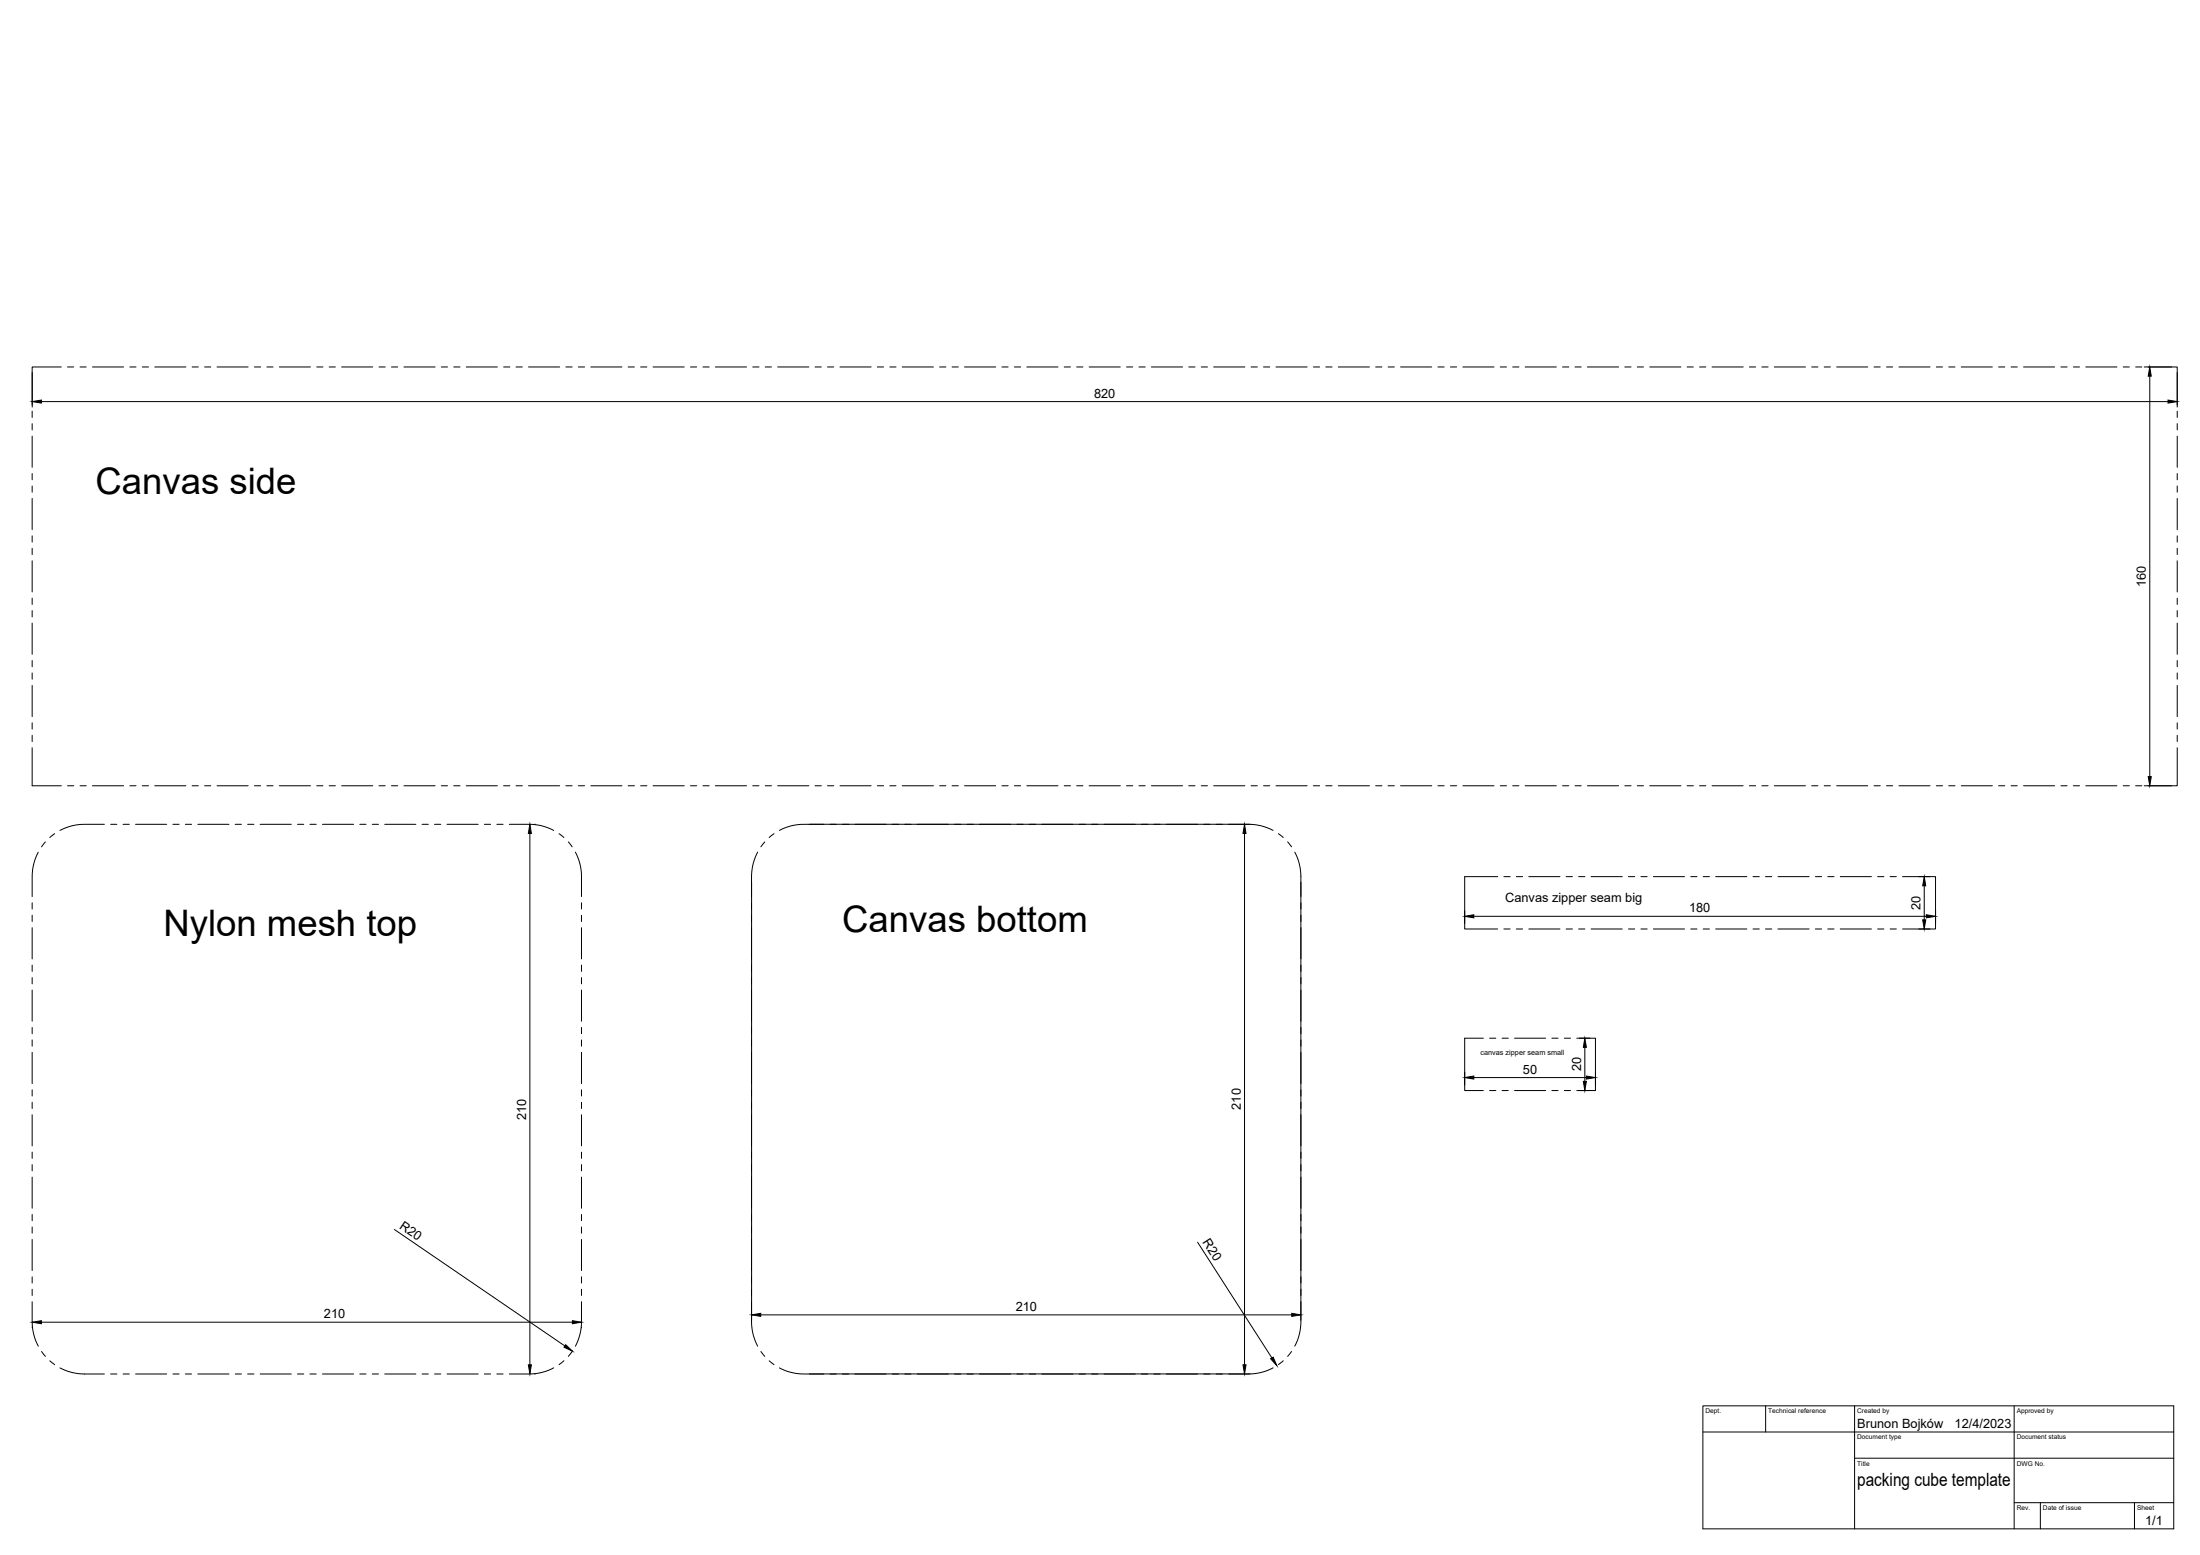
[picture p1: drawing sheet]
<svg xmlns="http://www.w3.org/2000/svg" width="841mm" height="594mm" viewBox="0 0 841 594" stroke-linecap="round" stroke-linejoin="round" font-family="sans-serif">
<!-- layer: Reference -->
<g fill="none" stroke="#000" stroke-width=".38">
<path d="M12.3 157.1v2.4M23.4 140.2h-11.1v14.5M25.8 140.2h2.4M30.6 140.2h2.4M35.3 140.2h11.9M49.6 140.2h2.4M54.4 140.2h2.4M59.2 140.2h11.9M73.4 140.2h2.4M78.2 140.2h2.4M83 140.2h11.9M97.3 140.2h2.3"/>
<path d="M102 140.2h2.4M106.8 140.2h11.9M121.1 140.2h2.3M125.8 140.2h2.4M130.6 140.2h11.9M144.9 140.2h2.4M149.6 140.2h2.4M154.4 140.2h11.9M168.7 140.2h2.4M173.5 140.2h2.4M178.2 140.2h11.9M192.5 140.2h2.4"/>
<path d="M197.3 140.2h2.4M202 140.2h12M216.3 140.2h2.4M221.1 140.2h2.4M225.8 140.2h12M240.1 140.2h2.4M244.9 140.2h2.4M249.7 140.2h11.9M263.9 140.2h2.4M268.7 140.2h2.4M273.5 140.2h11.9M287.8 140.2h2.4"/>
<path d="M292.5 140.2h2.4M297.3 140.2h11.9M311.6 140.2h2.4M316.3 140.2h2.4M321.1 140.2h11.9M335.4 140.2h2.4M340.1 140.2h2.4M344.9 140.2h11.9M359.2 140.2h2.4M364 140.2h2.4M368.7 140.2h11.9M383 140.2h2.4"/>
<path d="M387.8 140.2h2.4M392.5 140.2h12M406.8 140.2h2.4M411.6 140.2h2.4M416.3 140.2h12M430.6 140.2h2.4M435.4 140.2h2.4M440.2 140.2h11.9M454.4 140.2h2.4M459.2 140.2h2.4M464 140.2h11.9M478.3 140.2h2.4"/>
<path d="M483 140.2h2.4M487.8 140.2h11.9M502.1 140.2h2.4M506.8 140.2h2.4M511.6 140.2h11.9M525.9 140.2h2.4M530.6 140.2h2.4M535.4 140.2h11.9M549.7 140.2h2.4M554.5 140.2h2.4M559.2 140.2h11.9M573.5 140.2h2.4"/>
<path d="M578.3 140.2h2.4M583 140.2h12M597.3 140.2h2.4M602.1 140.2h2.4M606.8 140.2h12M621.1 140.2h2.4M625.9 140.2h2.4M630.7 140.2h11.9M644.9 140.2h2.4M649.7 140.2h2.4M654.5 140.2h11.9M668.8 140.2h2.4"/>
<path d="M673.5 140.2h2.4M678.3 140.2h11.9M692.6 140.2h2.4M697.4 140.2h2.3M702.1 140.2h11.9M716.4 140.2h2.4M721.2 140.2h2.3M725.9 140.2h11.9M740.2 140.2h2.4M745 140.2h2.4M749.7 140.2h11.9M764 140.2h2.4"/>
<path d="M768.8 140.2h2.4M773.6 140.2h11.9M787.8 140.2h2.4M792.6 140.2h2.4M797.4 140.2h11.9M811.7 140.2h2.3M816.4 140.2h2.4M821.2 140.2h11.1v14.5M832.3 157.1v2.4M12.3 161.9v2.3M12.3 166.6v11.9M832.3 161.9v2.3"/>
<path d="M832.3 166.6v11.9M12.3 180.9v2.4M12.3 185.7v2.4M12.3 190.4v11.9M832.3 180.9v2.4M832.3 185.7v2.4M832.3 190.4v11.9M12.3 204.7v2.4M12.3 209.5v2.4M12.3 214.2v12M832.3 204.7v2.4M832.3 209.5v2.4"/>
<path d="M832.3 214.2v12M12.3 228.5v2.4M12.3 233.3v2.4M12.3 238.1v11.9M832.3 228.5v2.4M832.3 233.3v2.4M832.3 238.1v11.9M12.3 252.3v2.4M12.3 257.1v2.4M832.3 252.3v2.4M832.3 257.1v2.4M12.3 261.9v11.9"/>
<path d="M12.3 276.2v2.3M832.3 261.9v11.9M832.3 276.2v2.3M12.3 280.9v2.4M12.3 285.7v14.5h11.1M832.3 285.7v14.5h-11.1M832.3 280.9v2.4M20.9 318.5l-1.9 1.5M25.8 300.2h2.4M30.6 300.2h2.4M35.3 300.2h11.9M39.9 314.9h-7.6a19.6 19.6 0 0 0-9.4 2.4"/>
<path d="M42.3 314.9h2.4M47.1 314.9h2.3M49.6 300.2h2.4M51.8 314.9h11.9M54.4 300.2h2.4M59.2 300.2h11.9M66.1 314.9h2.4M70.9 314.9h2.3M73.4 300.2h2.4M75.6 314.9h11.9M78.2 300.2h2.4M83 300.2h11.9"/>
<path d="M89.9 314.9h2.4M94.7 314.9h2.4M97.3 300.2h2.3M99.4 314.9h12M102 300.2h2.4M106.8 300.2h11.9M113.7 314.9h2.4M118.5 314.9h2.4M121.1 300.2h2.3M123.3 314.9h11.9M125.8 300.2h2.4M130.6 300.2h11.9"/>
<path d="M137.5 314.9h2.4M142.3 314.9h2.4M144.9 300.2h2.4M147.1 314.9h11.9M149.6 300.2h2.4M154.4 300.2h11.9M161.4 314.9h2.3M166.1 314.9h2.4M168.7 300.2h2.4M170.9 314.9h11.9M173.5 300.2h2.4M178.2 300.2h11.9"/>
<path d="M185.2 314.9h2.4M189.9 314.9h2.4M192.5 300.2h2.4M194.7 314.9h7.6a19.5 19.5 0 0 1 9.4 2.4M197.3 300.2h2.4M202 300.2h12M213.7 318.5l1.9 1.5M216.3 300.2h2.4M221.1 300.2h2.4M225.8 300.2h12M240.1 300.2h2.4M244.9 300.2h2.4"/>
<path d="M249.7 300.2h11.9M263.9 300.2h2.4M268.7 300.2h2.4M273.5 300.2h11.9M287.8 300.2h2.4M292.5 300.2h2.4M295.9 318.5l-1.9 1.5M297.3 300.2h11.9M311.6 300.2h2.4M314.9 314.9h-7.6a19.5 19.5 0 0 0-9.4 2.4M316.3 300.2h2.4M317.3 314.9h2.4"/>
<path d="M321.1 300.2h11.9M322.1 314.9h2.3M326.8 314.9h11.9M335.4 300.2h2.4M340.1 300.2h2.4M341.1 314.9h2.4M344.9 300.2h11.9M345.9 314.9h2.4M350.6 314.9h11.9M359.2 300.2h2.4M364 300.2h2.4M364.9 314.9h2.4"/>
<path d="M368.7 300.2h11.9M369.7 314.9h2.4M374.4 314.9h12M383 300.2h2.4M387.8 300.2h2.4M388.7 314.9h2.4M392.5 300.2h12M393.5 314.9h2.4M398.3 314.9h11.9M406.8 300.2h2.4M411.6 300.2h2.4M412.5 314.9h2.4"/>
<path d="M416.3 300.2h12M417.3 314.9h2.4M422.1 314.9h11.9M430.6 300.2h2.4M435.4 300.2h2.4M436.4 314.9h2.3M440.2 300.2h11.9M441.1 314.9h2.4M445.9 314.9h11.9M454.4 300.2h2.4M459.2 300.2h2.4M460.2 314.9h2.4"/>
<path d="M464 300.2h11.9M464.9 314.9h2.4M469.7 314.9h7.6a19.5 19.5 0 0 1 9.4 2.4M478.3 300.2h2.4M483 300.2h2.4M487.8 300.2h11.9M488.7 318.5l1.9 1.5M502.1 300.2h2.4M506.8 300.2h2.4M511.6 300.2h11.9M525.9 300.2h2.4M530.6 300.2h2.4"/>
<path d="M535.4 300.2h11.9M549.7 300.2h2.4M554.5 300.2h2.4M559.2 300.2h11.9M573.5 300.2h2.4M578.3 300.2h2.4M583 300.2h12M597.3 300.2h2.4M602.1 300.2h2.4M606.8 300.2h12M621.1 300.2h2.4M625.9 300.2h2.4"/>
<path d="M630.7 300.2h11.9M644.9 300.2h2.4M649.7 300.2h2.4M654.5 300.2h11.9M668.8 300.2h2.4M673.5 300.2h2.4M678.3 300.2h11.9M692.6 300.2h2.4M697.4 300.2h2.3M702.1 300.2h11.9M716.4 300.2h2.4M721.2 300.2h2.3"/>
<path d="M725.9 300.2h11.9M740.2 300.2h2.4M745 300.2h2.4M749.7 300.2h11.9M764 300.2h2.4M768.8 300.2h2.4M773.6 300.2h11.9M787.8 300.2h2.4M792.6 300.2h2.4M797.4 300.2h11.9M811.7 300.2h2.3M816.4 300.2h2.4"/>
<path d="M14.6 325.6a20.1 20.1 0 0 0-2.3 9.3v7.6M17.3 321.7l-1.4 1.8M217.3 321.6l1.4 1.9M220 325.6a19.5 19.5 0 0 1 2.3 9.3v7.6M289.6 325.6a19.8 19.8 0 0 0-2.3 9.3v7.6M292.4 321.7l-1.5 1.8M492.3 321.6l1.4 1.9M495 325.6a19.8 19.8 0 0 1 2.3 9.3v7.6M572.5 334.9h-12.6v20h12.6M574.9 334.9h2.4M579.7 334.9h2.4M584.4 334.9h11.9"/>
<path d="M598.7 334.9h2.4M603.5 334.9h2.4M608.2 334.9h12M622.5 334.9h2.4M627.3 334.9h2.4M632.1 334.9h11.9M646.3 334.9h2.4M651.1 334.9h2.4M655.9 334.9h11.9M670.2 334.9h2.3M674.9 334.9h2.4M679.7 334.9h11.9"/>
<path d="M694 334.9h2.4M698.7 334.9h2.4M703.5 334.9h11.9M717.8 334.9h2.4M722.5 334.9h2.4M727.3 334.9h12.6v20h-12.6M12.3 344.9v2.4M12.3 349.7v2.4M12.3 354.4v11.9M222.3 344.9v2.4M222.3 349.7v2.4M222.3 354.4v11.9"/>
<path d="M287.3 344.9v2.4M287.3 349.7v2.4M287.3 354.4v11.9M497.3 344.9v2.4M497.3 349.7v2.4M497.3 354.4v11.9M574.9 354.9h2.4M579.7 354.9h2.4M584.4 354.9h11.9M598.7 354.9h2.4M603.5 354.9h2.4M608.2 354.9h12"/>
<path d="M622.5 354.9h2.4M627.3 354.9h2.4M632.1 354.9h11.9M646.3 354.9h2.4M651.1 354.9h2.4M655.9 354.9h11.9M670.2 354.9h2.3M674.9 354.9h2.4M679.7 354.9h11.9M694 354.9h2.4M698.7 354.9h2.4M703.5 354.9h11.9"/>
<path d="M717.8 354.9h2.4M722.5 354.9h2.4M12.3 368.7v2.4M12.3 373.5v2.4M12.3 378.2v12M222.3 368.7v2.4M222.3 373.5v2.4M222.3 378.2v12M287.3 368.7v2.4M287.3 373.5v2.4M287.3 378.2v12M497.3 368.7v2.4"/>
<path d="M497.3 373.5v2.4M497.3 378.2v12M12.3 392.5v2.4M12.3 397.3v2.4M222.3 392.5v2.4M222.3 397.3v2.4M287.3 392.5v2.4M287.3 397.3v2.4M497.3 392.5v2.4M497.3 397.3v2.4M567.1 396.6h-7.2v20h7.2M569.4 396.6h2.4"/>
<path d="M574.2 396.6h2.4M579 396.6h11.9M593.3 396.6h2.3M598 396.6h2.4M602.8 396.6h7.1v20h-7.1M12.3 402.1v11.9M12.3 416.4v2.3M222.3 402.1v11.9M222.3 416.4v2.3M287.3 402.1v11.9M287.3 416.4v2.3M497.3 402.1v11.9"/>
<path d="M497.3 416.4v2.3M569.4 416.6h2.4M574.2 416.6h2.4M579 416.6h11.9M593.3 416.6h2.3M598 416.6h2.4M12.3 421.1v2.4M12.3 425.9v11.9M222.3 421.1v2.4M222.3 425.9v11.9M287.3 421.1v2.4M287.3 425.9v11.9"/>
<path d="M497.3 421.1v2.4M497.3 425.9v11.9M12.3 440.2v2.3M12.3 444.9v2.4M12.3 449.7v11.9M222.3 440.2v2.3M222.3 444.9v2.4M222.3 449.7v11.9M287.3 440.2v2.3M287.3 444.9v2.4M287.3 449.7v11.9M497.3 440.2v2.3"/>
<path d="M497.3 444.9v2.4M497.3 449.7v11.9M12.3 464v2.4M12.3 468.7v2.4M12.3 473.5v11.9M222.3 464v2.4M222.3 468.7v2.4M222.3 473.5v11.9M287.3 464v2.4M287.3 468.7v2.4M287.3 473.5v11.9M497.3 464v2.4"/>
<path d="M497.3 468.7v2.4M497.3 473.5v11.9M12.3 497.3v7.6a20 20 0 0 0 2.3 9.4M12.3 487.8v2.4M12.3 492.6v2.3M222.3 497.3v7.6a19.6 19.6 0 0 1-2.3 9.4M222.3 487.8v2.4M222.3 492.6v2.3M287.3 497.3v7.6a20 20 0 0 0 2.3 9.4M287.3 487.8v2.4M287.3 492.6v2.3M497.3 497.3v7.6a20 20 0 0 1-2.3 9.4"/>
<path d="M497.3 487.8v2.4M497.3 492.6v2.3M15.9 516.3l1.5 1.9M19 519.9l1.9 1.4M215.6 519.9l-1.9 1.4M218.7 516.3l-1.4 1.9M290.9 516.3l1.5 1.9M294 519.9l1.9 1.4M490.6 519.9l-1.9 1.4M493.7 516.3l-1.4 1.9M22.9 522.6a20.3 20.3 0 0 0 9.4 2.3h7.6M42.3 524.9h2.4"/>
<path d="M47.1 524.9h2.3M51.8 524.9h11.9M66.1 524.9h2.4M70.9 524.9h2.3M75.6 524.9h11.9M89.9 524.9h2.4M94.7 524.9h2.4M99.4 524.9h12M113.7 524.9h2.4M118.5 524.9h2.4M123.3 524.9h11.9M137.5 524.9h2.4"/>
<path d="M142.3 524.9h2.4M147.1 524.9h11.9M161.4 524.9h2.3M166.1 524.9h2.4M170.9 524.9h11.9M185.2 524.9h2.4M189.9 524.9h2.4M211.7 522.6a19.8 19.8 0 0 1-9.4 2.3h-7.6M297.9 522.6a20.1 20.1 0 0 0 9.4 2.3h7.6M317.3 524.9h2.4M322.1 524.9h2.3M326.8 524.9h11.9"/>
<path d="M341.1 524.9h2.4M345.9 524.9h2.4M350.6 524.9h11.9M364.9 524.9h2.4M369.7 524.9h2.4M374.4 524.9h12M388.7 524.9h2.4M393.5 524.9h2.4M398.3 524.9h11.9M412.5 524.9h2.4M417.3 524.9h2.4M422.1 524.9h11.9"/>
<path d="M436.4 524.9h2.3M441.1 524.9h2.4M445.9 524.9h11.9M460.2 524.9h2.4M464.9 524.9h2.4M486.7 522.6a20 20 0 0 1-9.4 2.3h-7.6"/>
</g>
<!-- layer: TITLEBLOCK -->
<path d="M651 537.1h180v47h-180zM675 537.1v10M709 537.1v47M770 537.1v47M651 547.1h180M709 557.1h122M770 574.1h61M780 574.1v10M816 574.1v10" fill="none" stroke="#000" stroke-width=".38"/>
<!-- layer: FD_Dimensions -->
<g fill="none" stroke="#000" stroke-width=".38">
<path d="M12.3 142.3v13.2M15.8 153.4h813M819.7 140.2h10.5M821.8 143.7v153M832.3 142.3v13.2M202.6 318.4v203M204.4 314.9h.3M309.4 314.9h168.5M475.8 318.4v203M819.7 300.2h10.5M287.3 337v167.4M497.3 337v167.4"/>
<path d="M733.5 334.9h4.3M735.6 338.4v13M559.9 348v4.8M563.4 350.1h173M733.5 354.9h4.3M739.9 348v4.8M603.8 396.6h4M559.9 409.6v4.9M563.4 411.7h43M603.8 416.6h4M605.9 400.1v13M609.9 409.6v4.9"/>
<path d="M150.8 469.7l65.1 44.5M457.8 474.6l28.4 44.2M12.3 507v.3M15.8 505.1h203M222.3 507v.3M290.8 502.3h203M204.4 524.9h.3M309.4 524.9h168.5"/>
</g>
<g fill="#000" stroke="#000" stroke-width=".38">
<path d="M12.3 153.4l3.5-.6v1.2zM821.8 140.2l.6 3.5h-1.2zM828.8 152.8l3.5 .6-3.5 .6zM821.2 296.7h1.2l-.6 3.5zM202.6 314.9l.5 3.5h-1.1zM475.8 314.9l.5 3.5h-1.1zM735.6 334.9l.6 3.5h-1.2zM559.9 350.1l3.5-.6v1.2zM735 351.4h1.2l-.6 3.5zM736.4 349.5l3.5 .6-3.5 .6zM559.9 411.7l3.5-.6v1.2zM605.9 396.6l.5 3.5h-1.1z"/>
<path d="M605.3 413.1h1.1l-.5 3.5zM606.4 411.1l3.5 .6-3.5 .6zM12.3 505.1l3.5-.5v1.1zM216.3 513.7l2.5 2.5-3.2-1.5zM218.8 504.6l3.5 .5-3.5 .6zM287.3 502.3l3.5-.6v1.2zM485.7 519.1l1-.6 1.4 3.3zM493.8 501.7l3.5 .6-3.5 .6zM202 521.4h1.1l-.5 3.5zM475.2 521.4h1.1l-.5 3.5z"/>
</g>
<g font-size="14">
<text x="36.5" y="188.9">Canvas side</text>
<text x="62.5" y="357.7">Nylon mesh top</text>
<text x="321.9" y="356.2">Canvas bottom</text>
</g>
<text font-size="7" x="710" y="567.6">packing cube template</text>
<g font-size="4.9">
<text x="418.3" y="152">820</text>
<text x="820.4" y="224.4" transform="rotate(-90 820.4 224.4)">160</text>
<text x="575.4" y="344.6">Canvas zipper seam big</text>
<text x="734.1" y="347.6" transform="rotate(-90 734.1 347.6)">20</text>
<text x="645.7" y="348.6">180</text>
<text x="582.2" y="410.2">50</text>
<text x="604.4" y="409.3" transform="rotate(-90 604.4 409.3)">20</text>
<text x="474.3" y="424" transform="rotate(-90 474.3 424)">210</text>
<text x="201.1" y="427.8" transform="rotate(-90 201.1 427.8)">210</text>
<text x="152.4" y="469.1" transform="rotate(34 152.4 469.1)">R20</text>
<text x="459.6" y="474.6" transform="rotate(57 459.6 474.6)">R20</text>
<text x="123.8" y="503.7">210</text>
<text x="388.3" y="500.9">210</text>
<text x="710" y="545.6">Brunon Bojków</text>
<text x="747.2" y="545.6">12/4/2023</text>
<text x="820.1" y="582.7">1/1</text>
</g>
<text font-size="2.8" x="566" y="403.2">canvas zipper seam small</text>
<g font-size="2.5">
<text x="652" y="539.9">Dept.</text>
<text x="676" y="539.9">Technical reference</text>
<text x="710" y="539.9">Created by</text>
<text x="771" y="539.9">Approved by</text>
<text x="710" y="549.9">Document type</text>
<text x="771" y="549.9">Document status</text>
<text x="710" y="559.9">Title</text>
<text x="771" y="559.9">DWG No.</text>
<text x="771" y="576.9">Rev.</text>
<text x="781" y="576.9">Date of issue</text>
<text x="817" y="576.9">Sheet</text>
</g>
</svg>
